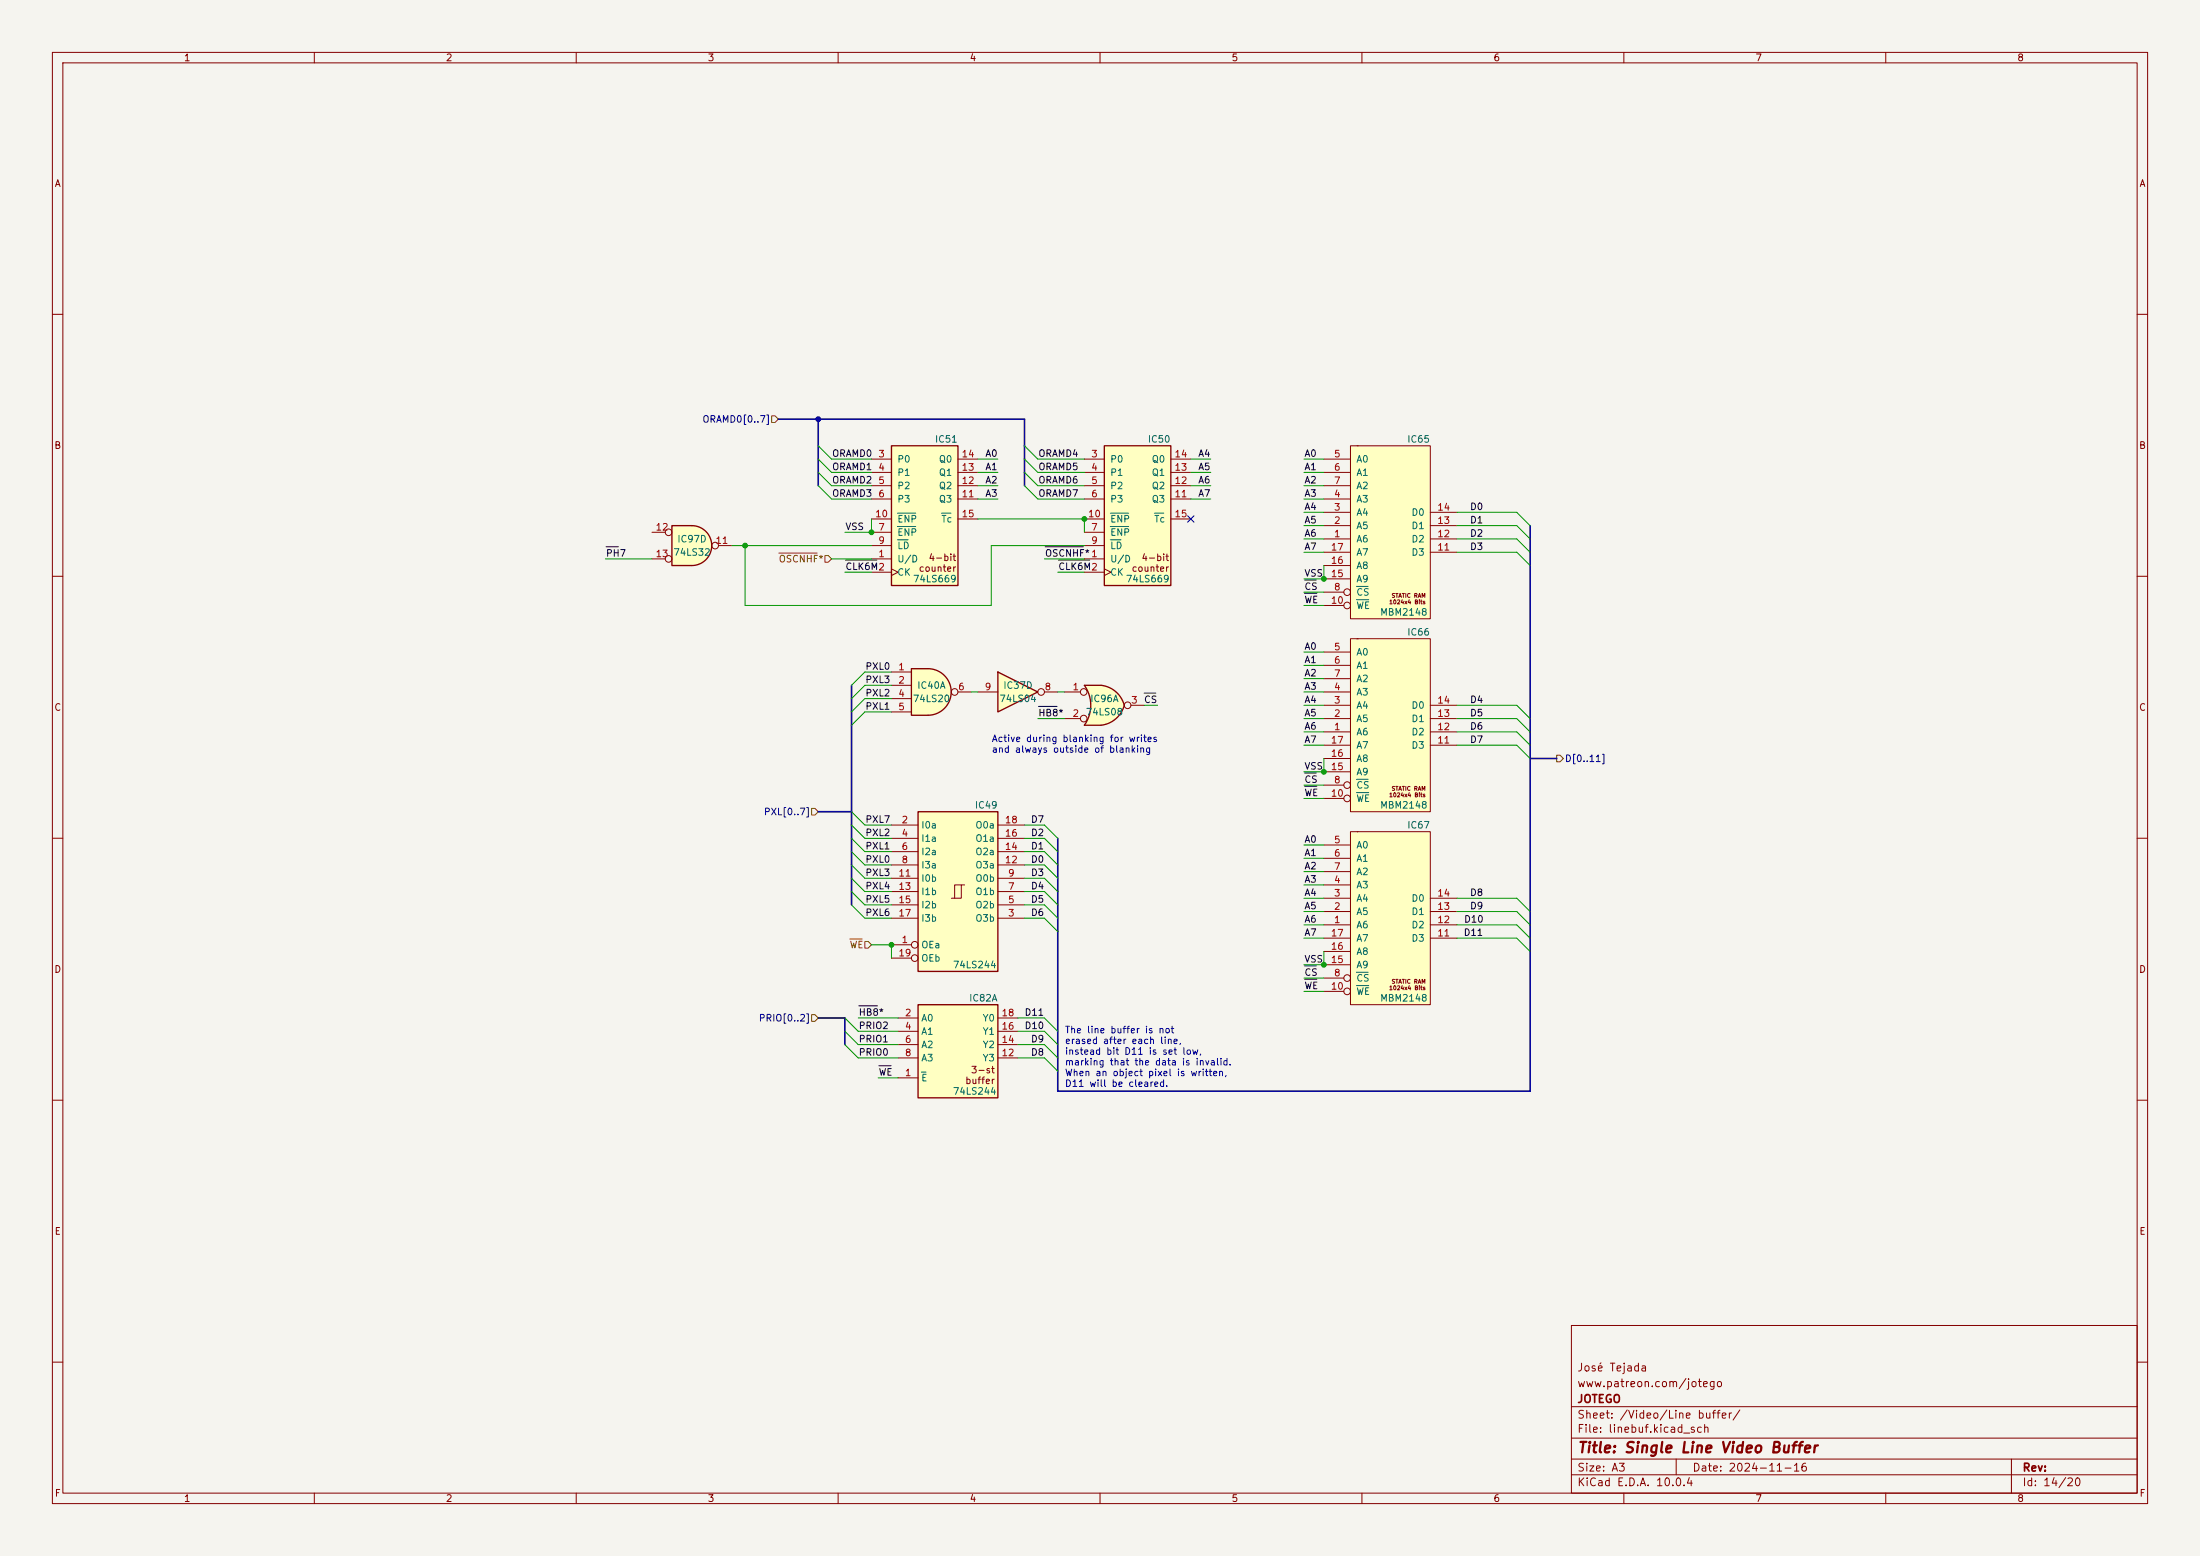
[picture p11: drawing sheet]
<svg xmlns="http://www.w3.org/2000/svg" width="420mm" height="297mm" viewBox="0 0 420 297" stroke-linecap="round" stroke-linejoin="round" font-family="sans-serif">
<path d="M0 0h420v297h-420z" fill="#f5f4ef" stroke="#f5f4ef" stroke-width=".19"/>
<g fill="none" stroke="#840000" stroke-width=".19">
<path d="M10 10h400v277h-400zM12 12h396v273h-396zM60 10v2M110 10v2M160 10v2M210 10v2M260 10v2M310 10v2M360 10v2M10 60h2M408 60h2M10 110h2"/>
<path d="M408 110h2M10 160h2M408 160h2M10 210h2M408 210h2M300 253h108v32h-108zM10 260h2M300 278.5h108M300 274.5h108M300 268.5h108M320 278.5v3M384 278.5v6.5"/>
<path d="M408 260h2M60 285v2M110 285v2M160 285v2M210 285v2M260 285v2M300 281.5h108M310 285v2M360 285v2"/>
</g>
<path d="M175.3 191.8h15.2v17.8h-15.2z" fill="#ffffc2"/>
<path d="M175.3 191.8h15.2v17.8h-15.2z" fill="none" stroke="#840000" stroke-width=".25"/>
<path d="M171.4 194.3h3.9M171.4 196.9h3.9M171.4 199.4h3.9M190.5 194.3h3.8M190.5 196.9h3.8M190.5 199.4h3.8M171.4 205.7h3.9M171.4 201.9h3.9M190.5 201.9h3.8" fill="none" stroke="#840000" stroke-width=".19"/>
<path d="M175.9 204.6h.9" fill="none" stroke="#006464" stroke-width=".19"/>
<path d="M257.8 121.9h15.2v33h-15.2z" fill="#ffffc2"/>
<g fill="none" stroke="#840000" stroke-width=".19">
<path d="M252.7 139.7h5.1M252.7 137.2h5.1M252.7 134.6h5.1M252.7 132.1h5.1M252.7 124.5h5.1M252.7 127h5.1M252.7 129.5h5.1M257.8 121.9h15.2v33h-15.2zM259.1 121.9h.1M273 139.7h5.1M273 137.2h5.1M273 134.6h5.1"/>
<path d="M252.7 149.9h3.8M252.7 152.4h3.8M252.7 142.2h5.1M252.7 147.3h5.1M252.7 144.8h5.1M273 142.2h5.1"/>
<circle cx="257.2" cy="149.9" r=".63"/>
<circle cx="257.2" cy="152.4" r=".63"/>
</g>
<path d="M259 148.8h2.2M259 151.3h2.3" fill="none" stroke="#006464" stroke-width=".19"/>
<path d="M207 130.8h3.2M207 138.4h3.2" fill="none" stroke="#ffffc2" stroke-width=".19"/>
<g fill="#ffffc2" stroke="#ffffc2" stroke-width=".19">
<path d="M209.6 133.3l5 1.3a5.2 5.2 0 0 1-4.4 3.8z"/>
<path d="M210.2 130.8a5.1 5.1 0 0 1 4.4 3.8l-4.9 1.3z"/>
</g>
<path d="M207 130.8h3.2v7.6h-3.2a6.7 6.7 0 0 0 0-7.6z" fill="#ffffc2"/>
<path d="M210.2 130.8h-3.2a6.6 6.6 0 0 1 0 7.6h3.2M210.2 130.8a5.2 5.2 0 0 1 4.4 3.8 5.2 5.2 0 0 1-4.4 3.8" fill="none" stroke="#840000" stroke-width=".25"/>
<g fill="none" stroke="#840000" stroke-width=".19">
<path d="M203.2 132.1h3M203.2 137.2h3M215.9 134.6h2.5"/>
<circle cx="206.9" cy="132.1" r=".63"/>
<circle cx="206.9" cy="137.2" r=".63"/>
<circle cx="215.3" cy="134.6" r=".63"/>
</g>
<path d="M257.8 85.1h15.2v33h-15.2z" fill="#ffffc2"/>
<g fill="none" stroke="#840000" stroke-width=".19">
<path d="M252.7 97.8h5.1M252.7 95.3h5.1M252.7 87.6h5.1M252.7 90.2h5.1M252.7 92.7h5.1M257.8 85.1h15.2v33h-15.2zM259.1 85.1h.1M273 97.8h5.1M252.7 102.9h5.1M252.7 100.3h5.1M252.7 113h3.8M252.7 115.6h3.8"/>
<path d="M252.7 105.4h5.1M252.7 110.5h5.1M252.7 108h5.1M273 102.9h5.1M273 100.3h5.1M273 105.4h5.1"/>
<circle cx="257.2" cy="113" r=".63"/>
<circle cx="257.2" cy="115.6" r=".63"/>
</g>
<path d="M259 111.9h2.2M259 114.5h2.3" fill="none" stroke="#006464" stroke-width=".19"/>
<path d="M190.5 128.3l7.6 3.8-7.6 3.8z" fill="#ffffc2"/>
<path d="M190.5 128.3l7.6 3.8-7.6 3.8z" fill="none" stroke="#840000" stroke-width=".25"/>
<g fill="none" stroke="#840000" stroke-width=".19">
<path d="M186.7 132.1h3.8M199.4 132.1h2.5"/>
<circle cx="198.8" cy="132.1" r=".63"/>
</g>
<path d="M177.2 127.6a4.4 4.4 0 0 1 4.4 4.5 4.4 4.4 0 0 1-4.4 4.4z" fill="#ffffc2" stroke="#ffffc2" stroke-width=".19"/>
<path d="M174 127.6h3.2v8.9h-3.2z" fill="#ffffc2"/>
<path d="M174 127.6h3.2a4.4 4.4 0 0 1 4.4 4.5 4.4 4.4 0 0 1-4.4 4.4h-3.2z" fill="none" stroke="#840000" stroke-width=".25"/>
<g fill="none" stroke="#840000" stroke-width=".19">
<path d="M170.2 128.3h3.8M170.2 130.8h3.8M170.2 133.4h3.8M170.2 135.9h3.8M182.9 132.1h2.5"/>
<circle cx="182.2" cy="132.1" r=".63"/>
</g>
<path d="M257.8 158.8h15.2v33h-15.2z" fill="#ffffc2"/>
<g fill="none" stroke="#840000" stroke-width=".19">
<path d="M257.8 158.8h15.2v33h-15.2zM259.1 158.8h.1M252.7 176.5h5.1M252.7 174h5.1M252.7 171.5h5.1M252.7 168.9h5.1M252.7 161.3h5.1M252.7 163.8h5.1M252.7 166.4h5.1M252.7 179.1h5.1M273 176.5h5.1M273 174h5.1"/>
<path d="M273 171.5h5.1M273 179.1h5.1M252.7 186.7h3.8M252.7 189.2h3.8M252.7 184.2h5.1M252.7 181.6h5.1"/>
<circle cx="257.2" cy="186.7" r=".63"/>
<circle cx="257.2" cy="189.2" r=".63"/>
</g>
<path d="M259 185.6h2.2M259 188.1h2.3" fill="none" stroke="#006464" stroke-width=".19"/>
<path d="M210.8 85.1h12.7v26.7h-12.7z" fill="#ffffc2"/>
<path d="M210.8 85.1h12.7v26.7h-12.7z" fill="none" stroke="#840000" stroke-width=".25"/>
<g fill="none" stroke="#840000" stroke-width=".19">
<path d="M207 87.6h3.8M207 90.2h3.8M207 92.7h3.8M207 95.3h3.8M207 99.1h3.8M223.5 87.6h3.8M223.5 90.2h3.8M223.5 92.7h3.8M223.5 95.3h3.8M223.5 99.1h3.8M207 106.7h3.8M207 109.2h3.8"/>
<path d="M207 101.6h3.8M207 104.1h3.8M210.8 108.6l1.3 .6-1.3 .7"/>
</g>
<path d="M212 98h3.5M220.4 98h1.8M212 100.5h3.5M212 103h2" fill="none" stroke="#006464" stroke-width=".19"/>
<path d="M175.3 154.9h15.2v30.5h-15.2z" fill="#ffffc2"/>
<g fill="none" stroke="#840000" stroke-width=".19">
<path d="M170.2 157.5h5.1M190.5 157.5h5.1M170.2 175.3h5.1M170.2 160h5.1M170.2 172.7h5.1M170.2 162.6h5.1M170.2 170.2h5.1M170.2 165.1h5.1M170.2 167.6h5.1M183.5 168.9h-1.3v2.6M184.1 168.9h-.6v2.6h-1.9M190.5 175.3h5.1"/>
<path d="M190.5 160h5.1M190.5 172.7h5.1M190.5 162.6h5.1M190.5 170.2h5.1M190.5 165.1h5.1M190.5 167.6h5.1M170.2 180.3h3.8M170.2 182.9h3.8"/>
<circle cx="174.6" cy="180.3" r=".63"/>
<circle cx="174.6" cy="182.9" r=".63"/>
</g>
<path d="M175.3 154.9h15.2v30.5h-15.2z" fill="none" stroke="#840000" stroke-width=".25"/>
<path d="M132.1 100.3a3.8 3.8 0 0 1 3.8 3.8 3.8 3.8 0 0 1-3.8 3.9z" fill="#ffffc2" stroke="#ffffc2" stroke-width=".19"/>
<path d="M128.3 100.3h3.8v7.7h-3.8z" fill="#ffffc2"/>
<path d="M128.3 100.3h3.8a3.8 3.8 0 0 1 3.8 3.8 3.8 3.8 0 0 1-3.8 3.9h-3.8z" fill="none" stroke="#840000" stroke-width=".25"/>
<g fill="none" stroke="#840000" stroke-width=".19">
<path d="M124.5 101.6h2.5M124.5 106.7h2.5M137.2 104.1h2.5"/>
<circle cx="127.6" cy="106.7" r=".63"/>
<circle cx="127.6" cy="101.6" r=".63"/>
<circle cx="136.5" cy="104.1" r=".63"/>
</g>
<path d="M170.2 85.1h12.7v26.7h-12.7z" fill="#ffffc2"/>
<path d="M170.2 85.1h12.7v26.7h-12.7z" fill="none" stroke="#840000" stroke-width=".25"/>
<g fill="none" stroke="#840000" stroke-width=".19">
<path d="M166.4 87.6h3.8M166.4 90.2h3.8M166.4 92.7h3.8M166.4 95.3h3.8M166.4 99.1h3.8M182.9 87.6h3.8M182.9 90.2h3.8M182.9 92.7h3.8M182.9 95.3h3.8M182.9 99.1h3.8M166.4 106.7h3.8M166.4 109.2h3.8"/>
<path d="M166.4 101.6h3.8M166.4 104.1h3.8M170.2 108.6l1.2 .6-1.2 .7"/>
</g>
<path d="M171.3 98h3.5M179.7 98h1.8M171.3 100.5h3.5M171.3 103h2.1" fill="none" stroke="#006464" stroke-width=".19"/>
<path d="M147.3 79.4h.7l.6 .6-.6 .6h-.7zM148.7 105.6h7.3M157.5 106h.6l.6 .7-.6 .6h-.6zM154.9 154.3h.7l.6 .6-.6 .7h-.7zM297.2 144.1h.6l.6 .7-.6 .6h-.6zM162.2 179.2h2.4M165.1 179.7h.6l.7 .6-.7 .7h-.6zM154.9 193.7h.7l.6 .6-.6 .6h-.7z" fill="none" stroke="#725600" stroke-width=".19"/>
<g fill="none" stroke="#0f0f0f" stroke-width=".19">
<path d="M115.7 104.4h2.3M161.4 106.9h6M199.5 104.4h7.3M202.1 106.9h5.9M249 110.7h2.3M249 113.3h2.4M198.2 134.8h3.6M218.4 132.3h2.2M249 147.5h2.3M249 150.1h2.4M164 192h3.5M249 186.9h2.4"/>
<path d="M249 184.4h2.3M167.8 203.4h2.3"/>
</g>
<path d="M148.6 80h47v12.7M156.2 80v12.7M292.1 100.3v108h-90.2v-48.3M162.6 130.8v41.9M156.2 154.9h6.4M292.1 144.8h5.1M156.2 194.3h5.1v5.1" fill="none" stroke="#000084" stroke-width=".3"/>
<g fill="none" stroke="#009600" stroke-width=".19">
<path d="M156.2 85.1l2.5 2.5h7.7M156.2 87.6l2.5 2.6h7.7M156.2 92.7l2.5 2.6h7.7M156.2 90.2l2.5 2.5h7.7M166.4 99.1v2.5h-5.1M186.7 87.6h3.8M186.7 90.2h3.8M186.7 95.3h3.8M186.7 99.1h20.3v2.5M186.7 92.7h3.8M195.6 85.1l2.5 2.5h8.9M195.6 87.6l2.5 2.6h8.9"/>
<path d="M195.6 92.7l2.5 2.6h8.9M195.6 90.2l2.5 2.5h8.9M227.3 87.6h3.8M227.3 90.2h3.8M227.3 95.3h3.8M227.3 92.7h3.8M248.9 97.8h3.8M248.9 87.6h3.8M248.9 90.2h3.8M248.9 95.3h3.8M248.9 92.7h3.8M278.1 97.8h11.5l2.5 2.5"/>
<path d="M115.6 106.7h8.9M139.7 104.1h26.7M142.2 104.1v11.5h47v-11.5h17.8M158.7 106.7h7.7M161.3 109.2h5.1M199.4 106.7h7.6M201.9 109.2h5.1M248.9 102.9h3.8M248.9 100.3h3.8M248.9 105.4h3.8M248.9 113h3.8M248.9 115.6h3.8"/>
<path d="M252.7 108v2.5h-3.8M278.1 102.9h11.5l2.5 2.5M278.1 100.3h11.5l2.5 2.6M278.1 105.4h11.5l2.5 2.6M170.2 128.3h-5.1l-2.5 2.5M170.2 130.8h-5.1l-2.5 2.6M170.2 133.4h-5.1l-2.5 2.5M170.2 135.9h-5.1l-2.5 2.5M185.4 132.1h1.3M198.1 137.2h5.1M201.9 132.1h1.3M218.4 134.6h2.6"/>
<path d="M248.9 137.2h3.8M248.9 132.1h3.8M248.9 134.6h3.8M248.9 127h3.8M248.9 139.7h3.8M248.9 129.5h3.8M248.9 124.5h3.8M278.1 137.2h11.5l2.5 2.5M278.1 134.6h11.5l2.5 2.6M278.1 139.7h11.5l2.5 2.5M162.6 154.9l2.5 2.6h5.1M162.6 157.5l2.5 2.5h5.1"/>
<path d="M195.6 157.5h3.8l2.5 2.5M248.9 142.2h3.8M248.9 152.4h3.8M248.9 149.9h3.8M252.7 144.8v2.5h-3.8M278.1 142.2h11.5l2.5 2.6M162.6 167.6l2.5 2.6h5.1M162.6 162.6l2.5 2.5h5.1M162.6 172.7l2.5 2.6h5.1M162.6 165.1l2.5 2.5h5.1M162.6 160l2.5 2.6h5.1M162.6 170.2l2.5 2.5h5.1"/>
<path d="M195.6 170.2h3.8l2.5 2.5M195.6 165.1h3.8l2.5 2.5M195.6 175.3h3.8l2.5 2.5M195.6 167.6h3.8l2.5 2.6M195.6 162.6h3.8l2.5 2.5M195.6 160h3.8l2.5 2.6M195.6 172.7h3.8l2.5 2.6M248.9 179.1h3.8M248.9 168.9h3.8M248.9 176.5h3.8M248.9 174h3.8M248.9 163.8h3.8"/>
<path d="M248.9 171.5h3.8M248.9 166.4h3.8M248.9 161.3h3.8M278.1 179.1h11.5l2.5 2.5M278.1 176.5h11.5l2.5 2.6M278.1 174h11.5l2.5 2.5M278.1 171.5h11.5l2.5 2.5M161.3 199.4l2.5 2.5h7.6M161.3 194.3l2.5 2.6h7.6M161.3 196.9l2.5 2.5h7.6M163.8 194.3h7.6M166.4 180.3h3.8v2.6"/>
<path d="M194.3 194.3h5.1l2.5 2.6M194.3 196.9h5.1l2.5 2.5M194.3 199.4h5.1l2.5 2.5M248.9 189.2h3.8M248.9 186.7h3.8M252.7 181.6v2.6h-3.8M167.6 205.7h3.8M194.3 201.9h5.1l2.5 2.6"/>
</g>
<path d="M226.7 98.5l1.2 1.2M227.9 98.5l-1.2 1.2" fill="none" stroke="#000084" stroke-width=".19"/>
<g fill="#009600" stroke="#009600" stroke-width=".19">
<circle cx="170.2" cy="180.3" r=".46"/>
<circle cx="252.7" cy="184.2" r=".46"/>
<circle cx="252.7" cy="110.5" r=".46"/>
<circle cx="252.7" cy="147.3" r=".46"/>
<circle cx="207" cy="99.1" r=".46"/>
<circle cx="166.4" cy="101.6" r=".46"/>
<circle cx="142.2" cy="104.1" r=".46"/>
</g>
<circle cx="156.2" cy="80" r=".46" fill="#000084" stroke="#000084" stroke-width=".19"/>
<text font-size="2" fill="#840000" x="301" y="277.8">Title: Single Line Video Buffer</text>
<g font-size="1.5" fill="#840000">
<text x="301" y="262.1">José Tejada</text>
<text x="301" y="268.1">JOTEGO</text>
<text x="301" y="265.1">www.patreon.com/jotego</text>
<text x="301" y="273.8">File: linebuf.kicad_sch</text>
<text x="301" y="271.1">Sheet: /Video/Line buffer/</text>
<text x="301" y="281.2">Size: A3</text>
<text x="323" y="281.2">Date: 2024-11-16</text>
<text x="386" y="281.2">Rev:</text>
<text x="301" y="284">KiCad E.D.A. 10.0.4</text>
<text x="386" y="284">Id: 14/20</text>
</g>
<g font-size="1.3" fill="#840000">
<text x="35" y="12">1</text>
<text x="85" y="12">2</text>
<text x="135" y="12">3</text>
<text x="185" y="12">4</text>
<text x="235" y="12">5</text>
<text x="285" y="12">6</text>
<text x="335" y="12">7</text>
<text x="385" y="12">8</text>
<text x="10.3" y="36">A</text>
<text x="408.3" y="36">A</text>
<text x="10.3" y="86">B</text>
<text x="408.2" y="86">B</text>
<text x="177.2" y="107.4">4-bit</text>
<text x="217.8" y="107.4">4-bit</text>
<text x="175.3" y="109.4">counter</text>
<text x="215.9" y="109.4">counter</text>
<text x="10.3" y="136">C</text>
<text x="408.2" y="136">C</text>
<text x="10.3" y="186">D</text>
<text x="408.2" y="186">D</text>
<text x="184.2" y="207.2">buffer</text>
<text x="185.3" y="205.2">3-st</text>
<text x="10.3" y="236">E</text>
<text x="408.3" y="236">E</text>
<text x="10.3" y="286">F</text>
<text x="35" y="287">1</text>
<text x="85" y="287">2</text>
<text x="135" y="287">3</text>
<text x="185" y="287">4</text>
<text x="235" y="287">5</text>
<text x="285" y="287">6</text>
<text x="335" y="287">7</text>
<text x="385" y="287">8</text>
<text x="408.3" y="286">F</text>
</g>
<g font-size="1.3" fill="#000084">
<text x="134" y="81">ORAMD0[0..7]</text>
<text x="298.6" y="145.8">D[0..11]</text>
<text x="145.7" y="155.9">PXL[0..7]</text>
<text x="144.7" y="195.3">PRIO[0..2]</text>
</g>
<g font-size="1.3" fill="#0f0f0f">
<text x="158.7" y="87.5">ORAMD0</text>
<text x="188" y="87.5">A0</text>
<text x="198.1" y="87.5">ORAMD4</text>
<text x="228.6" y="87.5">A4</text>
<text x="248.9" y="87.5">A0</text>
<text x="158.7" y="95.1">ORAMD3</text>
<text x="158.7" y="90">ORAMD1</text>
<text x="158.7" y="92.6">ORAMD2</text>
<text x="188" y="90">A1</text>
<text x="188" y="92.6">A2</text>
<text x="188" y="95.1">A3</text>
<text x="198.1" y="92.6">ORAMD6</text>
<text x="198.1" y="95.1">ORAMD7</text>
<text x="198.1" y="90">ORAMD5</text>
<text x="228.6" y="92.6">A6</text>
<text x="228.6" y="95.1">A7</text>
<text x="228.6" y="90">A5</text>
<text x="248.9" y="95.1">A3</text>
<text x="248.9" y="90">A1</text>
<text x="248.9" y="92.6">A2</text>
<text x="161.3" y="101.5">VSS</text>
<text x="248.9" y="100.2">A5</text>
<text x="248.9" y="97.7">A4</text>
<text x="280.5" y="97.7">D0</text>
<text x="280.5" y="100.2">D1</text>
<text x="115.6" y="106.6">PH7</text>
<text x="199.4" y="106.6">OSCNHF*1</text>
<text x="248.9" y="102.7">A6</text>
<text x="248.9" y="105.3">A7</text>
<text x="280.5" y="105.3">D3</text>
<text x="280.5" y="102.7">D2</text>
<text x="161.3" y="109.1">CLK6M2</text>
<text x="201.9" y="109.1">CLK6M2</text>
<text x="248.9" y="112.9">CS</text>
<text x="248.9" y="110.4">VSS</text>
<text x="248.9" y="115.4">WE</text>
<text x="248.9" y="124.3">A0</text>
<text x="165.1" y="128.1">PXL0</text>
<text x="165.1" y="130.7">PXL3</text>
<text x="248.9" y="132">A3</text>
<text x="248.9" y="126.9">A1</text>
<text x="248.9" y="129.4">A2</text>
<text x="165.1" y="133.2">PXL2</text>
<text x="165.1" y="135.8">PXL1</text>
<text x="198.1" y="137">HB8*</text>
<text x="218.3" y="134.5">CS</text>
<text x="248.9" y="134.5">A4</text>
<text x="248.9" y="137">A5</text>
<text x="280.5" y="134.5">D4</text>
<text x="280.5" y="137">D5</text>
<text x="248.9" y="142.1">A7</text>
<text x="248.9" y="139.6">A6</text>
<text x="280.5" y="139.6">D6</text>
<text x="280.5" y="142.1">D7</text>
<text x="248.9" y="149.7">CS</text>
<text x="248.9" y="147.2">VSS</text>
<text x="248.9" y="152.3">WE</text>
<text x="165.1" y="157.4">PXL7</text>
<text x="165.1" y="159.9">PXL2</text>
<text x="196.7" y="157.4">D7</text>
<text x="196.7" y="159.9">D2</text>
<text x="248.9" y="161.2">A0</text>
<text x="165.1" y="162.4">PXL1</text>
<text x="165.1" y="167.5">PXL3</text>
<text x="165.1" y="165">PXL0</text>
<text x="196.7" y="162.4">D1</text>
<text x="196.7" y="165">D0</text>
<text x="196.7" y="167.5">D3</text>
<text x="248.9" y="166.2">A2</text>
<text x="248.9" y="163.7">A1</text>
<text x="165.1" y="170.1">PXL4</text>
<text x="165.1" y="172.6">PXL5</text>
<text x="196.7" y="170.1">D4</text>
<text x="196.7" y="172.6">D5</text>
<text x="248.9" y="171.3">A4</text>
<text x="248.9" y="168.8">A3</text>
<text x="248.9" y="173.9">A5</text>
<text x="280.5" y="173.9">D9</text>
<text x="280.5" y="171.3">D8</text>
<text x="165.1" y="175.1">PXL6</text>
<text x="196.7" y="175.1">D6</text>
<text x="248.9" y="176.4">A6</text>
<text x="248.9" y="178.9">A7</text>
<text x="279.3" y="178.9">D11</text>
<text x="279.4" y="176.4">D10</text>
<text x="248.9" y="184">VSS</text>
<text x="248.9" y="189.1">WE</text>
<text x="248.9" y="186.6">CS</text>
<text x="163.8" y="194.2">HB8*</text>
<text x="163.8" y="196.7">PRIO2</text>
<text x="195.5" y="196.7">D10</text>
<text x="195.5" y="194.2">D11</text>
<text x="163.8" y="199.3">PRIO1</text>
<text x="163.8" y="201.8">PRIO0</text>
<text x="196.7" y="199.3">D9</text>
<text x="196.7" y="201.8">D8</text>
<text x="167.6" y="205.6">WE</text>
</g>
<g font-size="1.3" fill="#a90000">
<text x="167.6" y="87.6">3</text>
<text x="183.5" y="87.6">14</text>
<text x="208.2" y="87.6">3</text>
<text x="224.1" y="87.6">14</text>
<text x="254.6" y="87.6">5</text>
<text x="167.6" y="90.1">4</text>
<text x="167.6" y="92.7">5</text>
<text x="167.6" y="95.2">6</text>
<text x="183.5" y="95.2">11</text>
<text x="183.5" y="92.7">12</text>
<text x="183.5" y="90.1">13</text>
<text x="208.2" y="90.1">4</text>
<text x="208.2" y="92.7">5</text>
<text x="208.2" y="95.2">6</text>
<text x="224.1" y="95.2">11</text>
<text x="224.1" y="92.7">12</text>
<text x="224.1" y="90.1">13</text>
<text x="254.6" y="95.2">4</text>
<text x="254.6" y="90.1">6</text>
<text x="254.6" y="92.7">7</text>
<text x="125.1" y="101.6">12</text>
<text x="167" y="99">10</text>
<text x="167.6" y="101.6">7</text>
<text x="183.5" y="99">15</text>
<text x="207.6" y="99">10</text>
<text x="208.2" y="101.6">7</text>
<text x="224.1" y="99">15</text>
<text x="254.6" y="100.3">2</text>
<text x="254.6" y="97.8">3</text>
<text x="274.3" y="100.3">13</text>
<text x="274.3" y="97.8">14</text>
<text x="125.1" y="106.7">13</text>
<text x="136.5" y="104.1">11</text>
<text x="167.6" y="106.7">1</text>
<text x="167.6" y="104.1">9</text>
<text x="208.2" y="104.1">9</text>
<text x="254" y="107.9">16</text>
<text x="254" y="105.4">17</text>
<text x="254.6" y="102.8">1</text>
<text x="274.3" y="105.4">11</text>
<text x="274.3" y="102.8">12</text>
<text x="254" y="110.5">15</text>
<text x="254.6" y="113">8</text>
<text x="254" y="115.5">10</text>
<text x="254.6" y="124.4">5</text>
<text x="171.4" y="128.2">1</text>
<text x="171.4" y="130.8">2</text>
<text x="254.6" y="127">6</text>
<text x="254.6" y="129.5">7</text>
<text x="171.4" y="133.3">4</text>
<text x="171.4" y="135.9">5</text>
<text x="182.8" y="132.1">6</text>
<text x="187.9" y="132.1">9</text>
<text x="199.3" y="132.1">8</text>
<text x="204.7" y="132.1">1</text>
<text x="204.7" y="137.1">2</text>
<text x="215.8" y="134.6">3</text>
<text x="254.6" y="137.1">2</text>
<text x="254.6" y="134.6">3</text>
<text x="254.6" y="132.1">4</text>
<text x="274.3" y="137.1">13</text>
<text x="274.3" y="134.6">14</text>
<text x="254" y="142.2">17</text>
<text x="254.6" y="139.7">1</text>
<text x="274.3" y="142.2">11</text>
<text x="274.3" y="139.7">12</text>
<text x="254" y="147.3">15</text>
<text x="254" y="144.8">16</text>
<text x="254.6" y="149.8">8</text>
<text x="254" y="152.4">10</text>
<text x="172" y="157.5">2</text>
<text x="172" y="160">4</text>
<text x="191.7" y="160">16</text>
<text x="191.7" y="157.5">18</text>
<text x="254.6" y="161.3">5</text>
<text x="171.4" y="167.6">11</text>
<text x="172" y="162.5">6</text>
<text x="172" y="165.1">8</text>
<text x="191.7" y="165.1">12</text>
<text x="191.7" y="162.5">14</text>
<text x="192.3" y="167.6">9</text>
<text x="254.6" y="163.8">6</text>
<text x="254.6" y="166.3">7</text>
<text x="171.4" y="170.2">13</text>
<text x="171.4" y="172.7">15</text>
<text x="192.3" y="172.7">5</text>
<text x="192.3" y="170.2">7</text>
<text x="254.6" y="174">2</text>
<text x="254.6" y="171.4">3</text>
<text x="254.6" y="168.9">4</text>
<text x="274.3" y="174">13</text>
<text x="274.3" y="171.4">14</text>
<text x="171.4" y="175.2">17</text>
<text x="192.3" y="175.2">3</text>
<text x="254" y="179">17</text>
<text x="254.6" y="176.5">1</text>
<text x="274.3" y="179">11</text>
<text x="274.3" y="176.5">12</text>
<text x="171.4" y="182.9">19</text>
<text x="172" y="180.3">1</text>
<text x="254" y="184.1">15</text>
<text x="254" y="181.6">16</text>
<text x="254" y="189.2">10</text>
<text x="254.6" y="186.7">8</text>
<text x="172.6" y="194.3">2</text>
<text x="172.6" y="196.8">4</text>
<text x="191.1" y="196.8">16</text>
<text x="191.1" y="194.3">18</text>
<text x="172.6" y="199.4">6</text>
<text x="172.6" y="201.9">8</text>
<text x="191.1" y="201.9">12</text>
<text x="191.1" y="199.4">14</text>
<text x="172.6" y="205.7">1</text>
</g>
<g font-size="1.3" fill="#006464">
<text x="171.2" y="88.6">P0</text>
<text x="178.4" y="84.8">IC51</text>
<text x="179.1" y="88.6">Q0</text>
<text x="211.8" y="88.6">P0</text>
<text x="219" y="84.8">IC50</text>
<text x="219.8" y="88.6">Q0</text>
<text x="258.8" y="88.6">A0</text>
<text x="268.5" y="84.8">IC65</text>
<text x="171.2" y="91.1">P1</text>
<text x="171.2" y="93.7">P2</text>
<text x="179.1" y="93.7">Q2</text>
<text x="179.1" y="91.1">Q1</text>
<text x="211.8" y="91.1">P1</text>
<text x="211.8" y="93.7">P2</text>
<text x="219.8" y="93.7">Q2</text>
<text x="219.8" y="91.1">Q1</text>
<text x="258.8" y="91.1">A1</text>
<text x="258.8" y="93.7">A2</text>
<text x="171.2" y="96.2">P3</text>
<text x="171.2" y="100">ENP</text>
<text x="179.1" y="96.2">Q3</text>
<text x="179.6" y="100">Tc</text>
<text x="211.8" y="96.2">P3</text>
<text x="211.8" y="100">ENP</text>
<text x="219.8" y="96.2">Q3</text>
<text x="220.2" y="100">Tc</text>
<text x="258.8" y="101.3">A5</text>
<text x="258.8" y="98.8">A4</text>
<text x="258.8" y="96.2">A3</text>
<text x="269.4" y="101.3">D1</text>
<text x="269.4" y="98.8">D0</text>
<text x="128.4" y="106.4">74LS32</text>
<text x="129.2" y="103.8">IC97D</text>
<text x="171.2" y="107.7">U/D</text>
<text x="171.2" y="102.6">ENP</text>
<text x="171.2" y="105.1">LD</text>
<text x="211.8" y="107.7">U/D</text>
<text x="211.8" y="102.6">ENP</text>
<text x="211.8" y="105.1">LD</text>
<text x="258.8" y="103.8">A6</text>
<text x="258.8" y="106.4">A7</text>
<text x="269.4" y="106.4">D3</text>
<text x="269.4" y="103.8">D2</text>
<text x="171.2" y="110.2">CK</text>
<text x="174.2" y="111.5">74LS669</text>
<text x="211.8" y="110.2">CK</text>
<text x="214.8" y="111.5">74LS669</text>
<text x="258.8" y="111.5">A9</text>
<text x="258.8" y="108.9">A8</text>
<text x="258.8" y="114">CS</text>
<text x="258.8" y="116.5">WE</text>
<text x="263.4" y="117.8">MBM2148</text>
<text x="258.8" y="125.4">A0</text>
<text x="268.5" y="121.6">IC66</text>
<text x="175" y="131.8">IC40A</text>
<text x="191.4" y="131.8">IC37D</text>
<text x="258.8" y="128">A1</text>
<text x="258.8" y="130.5">A2</text>
<text x="174.2" y="134.3">74LS20</text>
<text x="190.7" y="134.3">74LS04</text>
<text x="207.2" y="136.9">74LS08</text>
<text x="208" y="134.3">IC96A</text>
<text x="258.8" y="135.6">A4</text>
<text x="258.8" y="133.1">A3</text>
<text x="269.4" y="135.6">D0</text>
<text x="258.8" y="140.7">A6</text>
<text x="258.8" y="138.1">A5</text>
<text x="258.8" y="143.2">A7</text>
<text x="269.4" y="143.2">D3</text>
<text x="269.4" y="140.7">D2</text>
<text x="269.4" y="138.1">D1</text>
<text x="258.8" y="148.3">A9</text>
<text x="258.8" y="145.8">A8</text>
<text x="186" y="154.6">IC49</text>
<text x="258.8" y="150.8">CS</text>
<text x="258.8" y="153.4">WE</text>
<text x="263.4" y="154.6">MBM2148</text>
<text x="175.8" y="158.5">I0a</text>
<text x="175.8" y="161">I1a</text>
<text x="186.1" y="161">O1a</text>
<text x="186.1" y="158.5">O0a</text>
<text x="268.5" y="158.5">IC67</text>
<text x="175.8" y="163.5">I2a</text>
<text x="175.8" y="166.1">I3a</text>
<text x="186.1" y="166.1">O3a</text>
<text x="186.1" y="163.5">O2a</text>
<text x="258.8" y="162.3">A0</text>
<text x="258.8" y="164.8">A1</text>
<text x="258.8" y="167.3">A2</text>
<text x="175.8" y="168.6">I0b</text>
<text x="175.8" y="171.2">I1b</text>
<text x="175.8" y="173.7">I2b</text>
<text x="186.1" y="173.7">O2b</text>
<text x="186.1" y="171.2">O1b</text>
<text x="186.1" y="168.6">O0b</text>
<text x="258.8" y="172.4">A4</text>
<text x="258.8" y="169.9">A3</text>
<text x="269.4" y="172.4">D0</text>
<text x="175.8" y="176.2">I3b</text>
<text x="186.1" y="176.2">O3b</text>
<text x="258.8" y="177.5">A6</text>
<text x="258.8" y="175">A5</text>
<text x="269.4" y="177.5">D2</text>
<text x="269.4" y="175">D1</text>
<text x="175.8" y="181.3">OEa</text>
<text x="175.8" y="183.9">OEb</text>
<text x="181.8" y="185.1">74LS244</text>
<text x="258.8" y="185.1">A9</text>
<text x="258.8" y="182.6">A8</text>
<text x="258.8" y="180">A7</text>
<text x="269.4" y="180">D3</text>
<text x="184.9" y="191.5">IC82A</text>
<text x="258.8" y="187.7">CS</text>
<text x="258.8" y="190.2">WE</text>
<text x="263.4" y="191.5">MBM2148</text>
<text x="175.8" y="195.3">A0</text>
<text x="175.8" y="197.8">A1</text>
<text x="187.5" y="197.8">Y1</text>
<text x="187.5" y="195.3">Y0</text>
<text x="175.8" y="200.4">A2</text>
<text x="175.8" y="202.9">A3</text>
<text x="187.5" y="202.9">Y3</text>
<text x="187.5" y="200.4">Y2</text>
<text x="175.8" y="206.7">E</text>
<text x="181.8" y="209.3">74LS244</text>
</g>
<g font-size="1.3" fill="#725600">
<text x="148.6" y="107.7">OSCNHF*</text>
<text x="162.1" y="181.3">WE</text>
</g>
<g font-size="1.3" fill="#0000c2">
<text x="189.2" y="141.9">Active during blanking for writes</text>
<text x="189.2" y="144">and always outside of blanking</text>
<text x="203.2" y="197.5">The line buffer is not</text>
<text x="203.2" y="199.6">erased after each line,</text>
<text x="203.2" y="201.6">instead bit D11 is set low,</text>
<text x="203.2" y="203.7">marking that the data is invalid.</text>
<text x="203.2" y="205.7">When an object pixel is written,</text>
<text x="203.2" y="207.8">D11 will be cleared.</text>
</g>
<g font-size=".8" fill="#840000">
<text x="265.1" y="115.5">1024x4 Bits</text>
<text x="265.6" y="114.3">STATIC RAM</text>
<text x="265.1" y="152.3">1024x4 Bits</text>
<text x="265.6" y="151.1">STATIC RAM</text>
<text x="265.1" y="189.2">1024x4 Bits</text>
<text x="265.6" y="187.9">STATIC RAM</text>
</g>
</svg>
